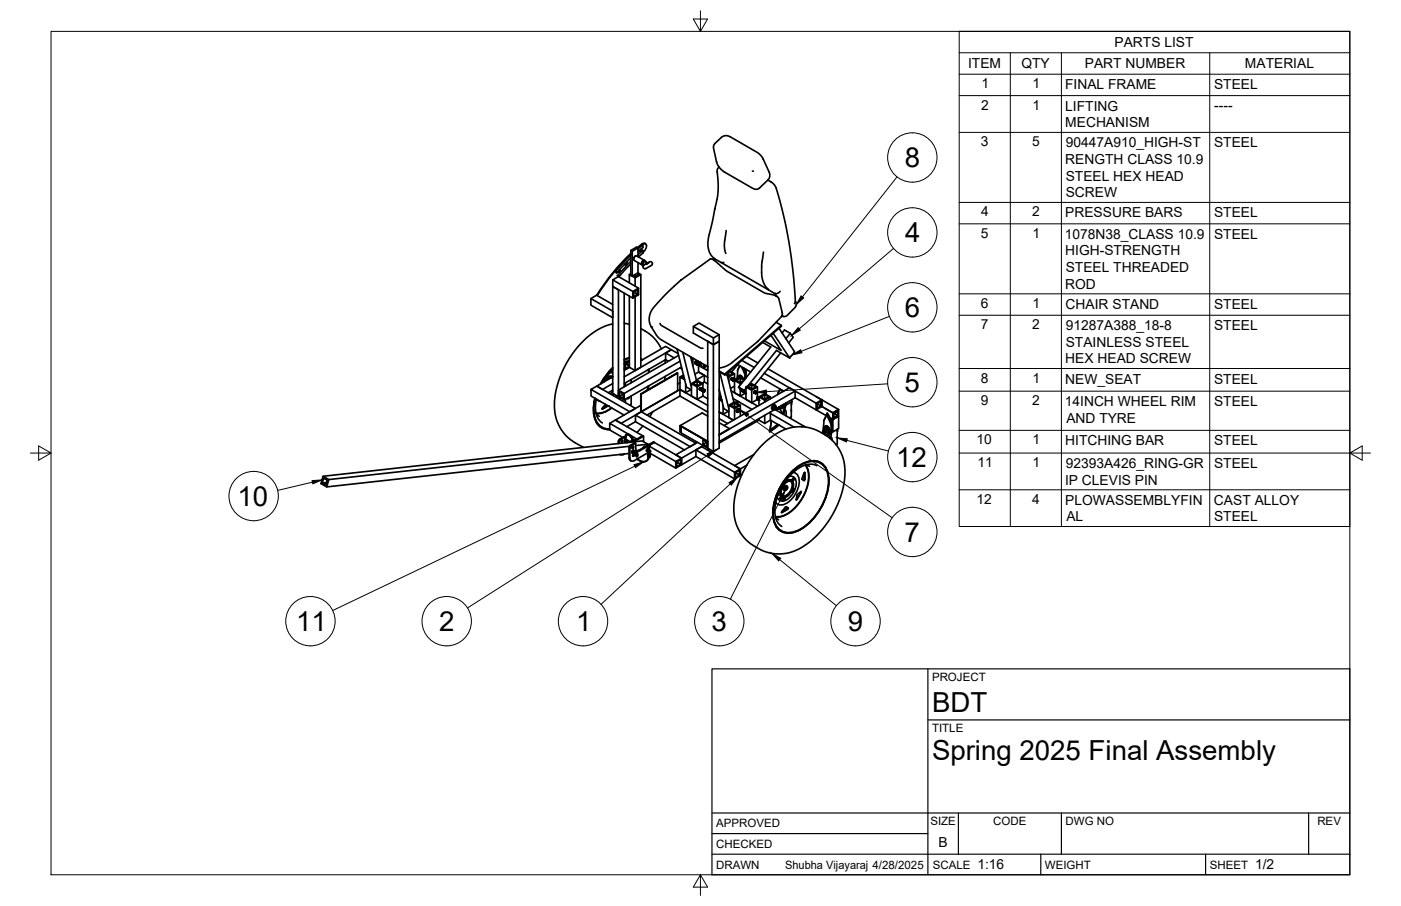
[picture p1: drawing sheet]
<svg xmlns="http://www.w3.org/2000/svg" width="432mm" height="279mm" viewBox="0 0 432 279" stroke-linecap="round" stroke-linejoin="round" font-family="sans-serif">
<!-- layer: Visible -->
<g fill="none" stroke="#000" stroke-width=".51">
<path d="M220.9 50l1 1.9 1.4 1.1M220.9 50h.1M221 53a25.4 25.4 0 0 1-.7 11.4M221.1 53h.1M221.6 51.5l-.5 .7-.1 .8M222.3 42.4l-2 1.9-.4 .7 1 5M222.3 42.4a2.29 2.29 0 0 1 2.8-.2l8.5 4.9 .8 .7 .8 1.2M223.3 53l8.6 5a1.83 1.83 0 0 0 2.2 0l2.5-2.5M223.3 53h.1M225.1 42.2h.1M235.2 49l1.8 4a2.12 2.12 0 0 1-.4 2.5M235.2 49h.1"/>
<path d="M236.7 55.5h.1M236.7 55.5l.9 .6a3.7 3.7 0 0 1 1.6 2 138.7 138.7 0 0 1 5.8 35.2l-.2 .3M237.6 56h.1M239.3 58.1h.1M194.4 77.2l.5 .3M194.4 79.6l-4.3 4.6M194.4 78.4l-5.1 5.4-5.2 7.3M194.4 78.2l-5.1 5.4-5.4 7.5M194.4 78.7l-4.5 4.9M195.3 79.8v.1M195.3 79.9l.1 .4 2.4 1.4M195.3 79.9l.1-.5 .7-.5 2.5 1.4"/>
<path d="M195.8 79l-.5 .8M196.6 76.4a2.67 2.67 0 0 1 2.4-1.2l.2 .5-.1 .8-.8 1.1M196.6 76.5l-.4-.3-1.8 1v7.7l.5 .3 1.7-1.1M196.6 76.5l-1.7 1v7.7M196.6 76.5v2.7M197.6 76.8l-.5 .7M197.7 76.7a.5 .5 0 0 1 0 .6 .5 .5 0 0 1-.6 .1l-.1-.2M198 75.4l.2 .1v.8M198 77.2l.2 .1a1.75 1.75 0 0 1-1.1 1.7l-.3 .2M198.2 76.3l-1.6 1.3M198.2 77.3l-1.5 1.2M198.2 75.5l-1.5 1.2"/>
<path d="M198.3 77.6l-.1 .2M198.8 75.1l.1 .1M198.8 75.1a2.95 2.95 0 0 0-2.3 1.3M218.8 79.9l.5-.1 .7 .4 3.8 3.3 11.7 6.8 2.8 .6a2.14 2.14 0 0 1 1.7 1.2l1.1 4.3M218.8 79.9l-9 6.5M218.8 79.9h.1M220.1 79.7l.1 .6M220.2 79.8l.1 .6M220.3 64.5h.1M220.3 64.6l-.7 3.8a22.1 22.1 0 0 0-1.4 7.3 5.3 5.3 0 0 0 2.2 4.2l18.5 10.6M220.3 64.4v.1M220.3 64.4h.1"/>
<path d="M223.4 74l-.1 2 .4 2.2M223.8 71.1l-.4 2.9M235.3 77.7l-.4 2.9M182.1 92.1l6.7 3.8v2.1l-6.7-3.9zM183.9 91l4.9 2.9M183.9 91l-1.8 1.1M188.8 99.9a23.3 23.3 0 0 0-14.2 12 23.3 23.3 0 0 0-3 17.7 13.7 13.7 0 0 0 8.3 8.4M188.8 86.3v2l6.2 3.6M188.8 88.3l1.8 1.1v32.9l-1.8-1zM189.7 83.5l.1 .1M189.8 83.6l.3 .6-.2-.1M190.2 84.9l.3 .5"/>
<path d="M190.9 83.2l-.1 .5-.4 .3M191 83.1a.46 .46 0 0 1 0 .7 .46 .46 0 0 1-.6 0M192.4 99.7l1.6 .3M192.4 90.4v28.9M193.1 80.9l-.1 .5-.4 .2M193.2 80.8a.53 .53 0 0 1 0 .6 .53 .53 0 0 1-.6 .2l-.1-.1M194 84.7v2.5M194 91.3v22M194.4 81.4l-3.6 4M194.4 80.6l-4 4.4M195 89.9l-6.2-3.6 1.8-1 6.2 3.6v2l-1.8 1M195.2 85l.5 .3"/>
<path d="M195.3 90.1l1.2 .6v-1.3l-1.2 .7v1.3l1.2-.7M195.7 84.7v.6M195.7 85.7v2.6M196.3 84.3l.6 .4-1.2 .6M196.6 84.1l.9 .6-1.8 1-1.7-1 .4-.3M196.6 81v3.1M196.8 88.9l-1.8 1v2M197.5 84.7v28.6l-1.8 1v-22.8M197.8 81.4l.4 .5zM198.1 80.7l-.3 .7M198.2 80.7l-.3 .7M198.4 81.8l-.2 .1"/>
<path d="M198.7 80.4a.77 .77 0 0 0-.9 .3 .77 .77 0 0 0 .2 1M198.8 80.4l-.6 .3a.41 .41 0 0 1 .4-.3 .41 .41 0 0 1 .4 .4M198.8 80.6a.65 .65 0 0 0-.6 .4 .65 .65 0 0 0 .2 .8M198.8 80.6l.8 .5 .5-.3M199 81.4l-.5 .3a.62 .62 0 0 0-.2 .9 .62 .62 0 0 0 .8 .2l1.6-.9M199 80.7a.63 .63 0 0 0-.8 .2 .63 .63 0 0 0 .2 .9M199.2 81.3h.1M200.1 80.8a.62 .62 0 0 1 .9 .2 .62 .62 0 0 1-.2 .9M203.4 99.7l.5 .7 11.9 6.9 .9 .1M207.7 88.3h.1M209.8 86.4h.1M209.8 86.4l-5.3 5a15.9 15.9 0 0 0-4.1 5.2 4.8 4.8 0 0 0 .4 4.2 9.5 9.5 0 0 0 2.7 3.8l14.6 8.4"/>
<path d="M222.2 80.9h.9M234.7 82.3a8.1 8.1 0 0 0 1.9 6.8l.2 .2M234.9 80.6l-.2 1.7M236.4 88.9l.5 .5M238.9 90.5l.3 .7M239.2 99.4l1.6 .9 .1 .3-17.5 15.1-1.7-1.1M240.4 89.9a1.55 1.55 0 0 1-1.5 .6M241 97.5h.1M241.1 96.4l-.2 1.1a84.4 84.4 0 0 1-15.7 14.6l-1.4 .8-2.1 .6M241.1 96.4h.1M245.2 93a1.4 1.4 0 0 1-.2 1.9l-2.3 2.3a1.39 1.39 0 0 1-1.7 .2v-.2M188.4 116.5l-1.1 .2-1.2 1.1 1.2-1.1 1.1-.2"/>
<path d="M188.6 116.2h.1M188.7 116.1h-1.2l-.8 .5M188.8 116.2a1.65 1.65 0 0 0-2.2 .5M188.8 113.4a20.1 20.1 0 0 0-3.7 5M188.8 113.6l-1.9 2.1-1.6 2.6M188.8 113.4a20 20 0 0 0-3.7 5M188.8 114.1l-1.6 1.8-1.4 2.1M188.9 116v.2l-5 2.9 1.8 1 3.1-1.8M188.9 115h-.9M192.4 110.9l1.6-.6-1.6 .6M192.4 112.5l.4-.3v1.5l-.4-.3M192.4 112.1l.4-.2 1.2 .7"/>
<path d="M192.8 112.2l1.2 .7-1.2 .8M192.8 118v1.1M192.9 111.5l.5 .8M192.9 111.5l1.1 .3M193.1 111.5l.5 .9M194 111.3l-1.6 .4M194 113.3l-1.2 .7-.4-.3M194 113.3l1.7 1M194 113.3l-1.6 .9M194 110.5l-1.6 .6M194.5 117v1M197.5 101.3a13.2 13.2 0 0 1 6.4 6.3"/>
<path d="M197.5 110.6l.5 .3M197.5 110.9l.3 .1M197.6 110.8l.3 .2M199.8 114l.1 .9M199.8 119.1l-.3 1.2M199.9 113.9l.2 .9M199.9 119l-.3 1.3M199.9 119l-.3 1.2M204 104.9h.1M204.9 111l.2 1M205 116.1l-.2 1.1M205.1 110.9l.9 .5"/>
<path d="M205.1 108.9l2.7 1.5M205.1 110.9l-12.7 7.4M206.9 107.8l-1.8 1.1v2M206.9 107.8l-1.8-1-7.6 4.4M206.9 107.8l2.1 1.3M206.9 107.8l-14.5 8.4M208.7 107.6l2.9 11.8 1.5 .8M208.9 115.1v5.4l-11.3 6.5M209.1 109.6l-18.5 10.7M209.5 113.5l.7 .3M209.6 118l-.7 .4M209.6 111.4l-17.2 9.9"/>
<path d="M210 113.2l-17.6 10.2-1.8-1.1v-2l1.8 1v2.1M210.4 108.6l2.7 10.8M210.7 115.6l-1.1 .7M210.7 115.9l-.6 .4 .8 .4M210.9 116.7h.1M210.9 116.7h-.1M211 117.1l-1.4-.8v3.8l1.7 1v-2.7M212.9 110l1.8 7.4M212.9 110.3l.8 .2M213.1 118.3l1.8-1 1.7 1M213.6 110.6v2.2M213.7 100.7l6.2 3.5 1.8-1"/>
<path d="M214.2 115.4l1.1-.7 1.8 1.1M214.2 112.1h.1M214.3 118.7h.1M214.3 118.7h.2M214.4 111.5l-.2 .2M214.4 112.2h.1M214.4 118.7h.1M214.4 118.7l.1 .1M214.5 118.8h.1M214.5 111.5l-.2 .3M214.5 111.6l.4-.1a.45 .45 0 0 0-.5 .3 .45 .45 0 0 0 .1 .5l-.1-.3zM214.5 111.6l-.1 .2"/>
<path d="M214.6 111.6l-.1 .3M214.6 118.8h.1M214.6 112.4h.1M214.7 111.3l-.5 .4v.4M214.7 118.9h.1M214.7 111.4a.51 .51 0 0 0-.4 .7M214.7 111.4h.1M214.7 111.4a.46 .46 0 0 0-.4 .2 .46 .46 0 0 0 0 .6M214.7 111.7l.4-.1a.47 .47 0 0 0-.5 .3 .47 .47 0 0 0 .1 .5l-.2-.4zM214.7 111.7l-.1 .3M214.8 111.4a.51 .51 0 0 0-.4 .8M214.8 118.9h.1"/>
<path d="M214.8 111.4h.1M214.8 112.4a.45 .45 0 0 1-.1-.5 .45 .45 0 0 1 .5-.2 .5 .5 0 0 0-.4 .8M214.8 119h.1M214.8 111.7l-.1 .3M214.8 111.4a.47 .47 0 0 0-.5 .3 .47 .47 0 0 0 .1 .5M214.8 118.9l.1 .1M214.8 118.9v.1M214.9 117.6l-1.3 .7 1.3 .7 1.2-.7-1.2-.7v1.4M214.9 119h.1M214.9 111.8l-.2 .3M214.9 111.5a.51 .51 0 0 0-.4 .8M214.9 111.5h.1"/>
<path d="M215 111.5a.46 .46 0 0 0-.5 .3 .46 .46 0 0 0 .1 .5h-.1M215 111.8l-.2 .3M215 112.5v.1M215.1 111.9l-.2 .3M215.1 112.6h.1M215.2 111.9l-.2 .3M215.2 111.7a.47 .47 0 0 0-.4 .3 .47 .47 0 0 0 .1 .5v-.5l.4-.3M215.2 112l-.1 .3M215.3 111.7h.1M215.3 111.4v.3M215.3 112l-.1 .3M215.3 111.8a.46 .46 0 0 0-.4 .2 .46 .46 0 0 0 0 .5"/>
<path d="M215.3 112.8a.51 .51 0 0 1 .5-.8 .45 .45 0 0 0-.6 .2 .45 .45 0 0 0 .1 .5v2l2.8 1.7M215.4 111.8a.51 .51 0 0 0-.4 .7M215.4 111.8h.1M215.4 112.3a.26 .26 0 0 0-.1 .3 .26 .26 0 0 0 .3 .2M215.4 111.8a.46 .46 0 0 0-.4 .3 .46 .46 0 0 0 .1 .5M215.4 112.1l-.1 .3M215.5 111.8a.5 .5 0 0 0-.4 .8M215.5 112.4l.4-.3 .4 1.1M215.5 112.8l2.6 1.5M215.5 112.4v.2M215.5 111.8a.47 .47 0 0 0-.4 .3 .47 .47 0 0 0 0 .5M215.5 112.1l-.2 .3"/>
<path d="M215.5 111.6l.5 .3zM215.6 111.9a.51 .51 0 0 0-.4 .7M215.6 111.9h.1M215.6 119.7v.4M215.6 111.9a.46 .46 0 0 0-.4 .3 .46 .46 0 0 0 0 .5v-.1M215.6 112.1l-.2 .2M215.7 112.7l-.1 .1M215.7 119.7l-.1 .2M215.8 119.6l-.2 .5M215.8 112.1l-.4 .5 .2-.5 .3 .1M215.8 119.7l-.1 .2M215.8 112a.44 .44 0 0 0-.5 .3 .44 .44 0 0 0 .1 .5"/>
<path d="M215.8 119.7h.3l-.3 .2v.3zM215.8 120l.2-.2-.1 .2M215.8 112l-.4 .3M215.8 112h.1M215.9 119.8l-.1 .2M216 119.6l-.3 .2 .1 .4M216.1 119.9l-.1 .2M216.1 119.7l-.3 .2 .1 .3M216.1 119.9v.2l.1-.1M216.2 119.7l-.3 .2v.4v-.5l.3-.1M216.2 119.7h.1M216.2 119.7l-.3 .2v.4"/>
<path d="M216.3 119.8l-.4 .1 .1 .4M216.3 120l-.1 .2M216.3 119.8l-.4 .3 .1 .3M216.3 119.8h.1M216.3 119.8l-.3 .2v.4M216.6 120l-.3 .1v.4M216.6 120l-.3 .2v.3v-.3l.4-.2M216.6 120h.1M216.6 118.3l-1.7 1v3.8l-1.8-1v-3.8l1.8 1M216.6 118.3v1.7M216.9 112.4l-.3 1M217 113.3h.1"/>
<path d="M217.1 113l-.1 .3M217.1 112.9l-.1 .4M217.1 117.8l1 .6M217.1 115.8l-2.5 1.4M217.1 117.8l-.7 .4M217.1 115.8v2M217.1 113.3l-.2 .2M217.2 112.5l-.3 1.1M217.2 113.1l-.1-.3 .1 .4-.3 .3M218.1 113v.4M218.1 113.4v.9M218.1 105.3v32.9l1.8 1"/>
<path d="M219.9 104.2v35l1.8-1v-32.9l-1.8 1-1.8-1M221.7 114.4l1.7 1v.3M221.7 103.2l-6.2-3.6-1.8 1.1v2l4.4 2.6M221.7 103.2v2.1l-1.8 1-1.8-1M221.8 114.7l2.8 11.4M224 115.1l2.2 9M224.1 115.6l.1 .1M224.1 115.7h.1M224.2 115.7l.1 .1M224.2 115.7h.1M224.2 116.1l.4 .2v1.3M224.3 115.8h.1"/>
<path d="M224.4 115.8h.1M224.4 115.8l.1 .1M224.5 115.8h.1M224.5 115.9l.2 .1M224.5 115.9h.1M224.6 114.6v1.3M224.7 114.6l1.1 .7-1.2 .7-.4-.3M224.9 114.4l1.5 .9v1.6l-.3 .2v.4M225.5 116.6l-.2 .3M225.6 116.7l-.1 .2M225.7 116.5l-.4 .3 .2 .3M225.7 116.5l-.3 .2v.4"/>
<path d="M225.7 116.8l-.1 .1M225.8 116.6l-.4 .2 .1 .3M225.8 116.8l-.1 .2M225.8 117.3h.1M225.8 116.6l-.3 .2v.4M225.8 116.6l-.3 .2 .1 .4M225.9 116.6l-.3 .2v.4a.32 .32 0 0 1 0-.4 .32 .32 0 0 1 .3-.1l-.3 .2 .1 .3M225.9 116.6h.1M225.9 116.9l-.1 .2M225.9 117.4h.1M225.9 117.1l.1-.2v.3M226 116.7l-.4 .3 .1 .3"/>
<path d="M226 116.9l-.1 .2M226 116.7l-.3 .3 .1 .3M226.1 116.8l-.3 .1v.4M226.1 117.2l.1-.2-.1 .3M226.1 116.8h-.3l-.1 .5M226.1 116.9l-.1 .6zM226.1 116.8l-.3 .2v.3M226.1 116.8h.1M226.1 117.5h.1M226.2 116.8l-.4 .2 .1 .4M226.2 116.8l-.3 .2v.4M226.2 116.8h.1"/>
<path d="M226.2 116.9l-.3 .1 .1 .4M226.3 117.1l-.1 .2M226.3 117.6h.1M226.3 116.9l-.3 .2v.3v-.3l.4-.2M226.4 117.1l-.1 .2 .1-.1M226.4 117.5v.1M226.4 115.3l-1.8 1M226.4 119.1l-1.3 .7M226.4 117l-.3 .1 .1 .4M226.5 117l-.3 .2v.3M226.5 117h.1M226.5 117l-.3 .2v.4"/>
<path d="M226.6 117.1l-.4 .2 .1 .3M226.6 117.1l-.3 .1v.4M226.6 117.1h.1M226.6 117.1a.33 .33 0 0 0-.3 .2 .33 .33 0 0 0 .1 .4l-.1-.3 .4-.3-.2 .1M227.3 114.2l-.2 2.7M227.4 112.4l4 2.3M227.4 116.7a.77 .77 0 0 1 .7-1 .77 .77 0 0 1 .9 .8l.1 .3M227.6 116.4l-.1 .2M227.7 117.7h.1M227.6 119.4l.9 1.3 1.4 .8M227.6 119.4l1.8 1M227.7 116.4v.1"/>
<path d="M227.8 117.8h.1M227.8 111.9l-2.3 2.8M227.8 117.8l.2 .1M227.9 117.9h.1M227.9 117.8h.1M228 117.9h.1M228.1 117.9h.1M228 112.8l-.7 1.4zM228.1 115.8l-.5 .6M228.1 118h.1M228.2 116.6l-1.3 .7 1.3 .7 1-.6M228.2 118.7v-.4l-1.8-1v3.8l1.8 1.1v-2.1"/>
<path d="M228.2 115.8l-.5 .6M228.2 116.3h.1M228.3 116.3v.1M228.3 116.3l.7 .4M228.5 113.1l1.1 2.4 .3-.6M228.7 111.1l3.8 2.2M228.8 117.9l-.6 .4M229.1 113.4l.7 1.6M229.3 117.3l-1.1-.7v1.4M229.4 113.6l.5 1.3M229.6 115.5l-.1 1.5-1.3-.7-1.8 1M229.9 113.9v.9"/>
<path d="M229.9 119.3l1.8 1.1v3.8l-1.8-1zM229.9 119.3l1.8-1 1.7 1v3.1M229.9 119.8l-.5 .6M229.9 114.9v1.7v-.3M230.1 109.9l3.5 2.1M231.1 119.7h.1M231.2 119.8h.1M231.3 119.8h.1M231.3 119.8l.1 .1M231.4 119.8l.1 .1M231.5 119.9h.1M231.5 119.9l.1 .1"/>
<path d="M231.6 120h.1M231.7 118.6l-1.3 .7 1.3 .8 1.2-.8-1.2-.7-.1 1.4M233.4 119.3l-1.7 1.1M234.4 116.5l7.1 4.1M235.1 105.6l2.5 1.4-10 12.4M235.5 115.1l16 9.2M236.7 113.7l16.6 9.6v2.1l-1.8 1-6.4-3.7M237.5 103.5l.3 .1M237.6 103.4l3.1 4.7-5.1-3M239.3 108.1l4.1 2.3M239.3 108.1l-8.8 10.9M240.1 101.2l4.8 7.3-1.5 1.9-5.1-7.6"/>
<path d="M240.4 120l-.6 1.4zM240.6 108.8l-8 10M240.8 100.3l-17.4 15.1M241 102.7l.8-.9 1.8 1M243.6 102.8l.9 1.2-1.4 1.7M243.6 102.8l-1.4 1.7M182.2 120.1l1.7-1 12 6.9-1.8 1-11.9-6.9v2l10.1 5.9M183.5 122.9a8.6 8.6 0 0 0 1.2 8.2 4.2 4.2 0 0 0 3.2 1.2M183.7 127.5l1 .9M183.8 130.3l1.6 1.6M183.9 130.5l.1 .1M185.1 123.8l-1.3-.7a6.6 6.6 0 0 0 1.9 7.3"/>
<path d="M186.6 124.7l-1 1.5 1.8-1M186.8 124.8l-1 .8M187.3 125.1l-1.7 1M187.3 125.1h.1M187.9 130.6l1.8-1.1 8.4 4.9M187.9 132.4a4.7 4.7 0 0 1-4.9-4.6 13.9 13.9 0 0 1 .4-5 8.8 8.8 0 0 0 1.2 8.5 4.3 4.3 0 0 0 3.3 1.2M188.5 125.8l-1.5 .9-1.3 .5-2 .2M188.5 125.8l-2.1 1.3-1.3 .4-1.3 .1M188.8 120.3l-1.3 .8M188.9 120.6l-.8 .9M189.2 121.5l-.4 .4M190.1 122v.3l.2-.1"/>
<path d="M190.2 122.1l-.1 .1M190.8 136.8l.3-1 1.5-1-.3-.2-1.3 .8a1.24 1.24 0 0 0-.4 1.4M190.9 120.8l1.2 .7v1.3l-1.2-.6zM191 122.6v.5M191.6 135.9l.3-.2 .1 .2-.4 .5zM191.7 135.7l-.2 .5M192.1 121.5l-1.2 .7M192.4 140l-.8 .3-.5-.2M192.6 135a.88 .88 0 0 1 .6-1.1 .88 .88 0 0 1 1.1 .5l.8 1.6M192.6 135.5l.5 1M192.6 134.8v1.7M192.7 134.9l.7 1.6"/>
<path d="M192.8 123.1v1.1M192.9 136.2l-.3 .2M192.9 135.5l1.5 .9M193.1 134a1.84 1.84 0 0 1 2.1 2l.7-.4M193.2 134.1l-.4 .7M193.5 135.8l-.3 .2M193.7 133.9l-5.8-3.3v2l4 2.3M193.9 139.8l-93.2 10.4 .6-2.3M194 122.4l-.5 .6-.2-.2 .2-.1M194 137.6l-92.7 10.3M194.4 134.3l1.9 1.1M194.5 122.1v2.6l-.4 .2"/>
<path d="M194.7 135.7l-.2 .5M194.8 135.7h-.1M194.9 135.7l-.4 .6M194.9 137.8l.3-.2 .1 .2-.4 .5zM194.9 135.8l.1 .2 .3-.1M194.9 139l-.1 .3M194.9 136a1.75 1.75 0 0 0-1.9-1.8l-.2 .9 .7 1.4M195 139l.3-.1-.4 .3v.5l-.1-.2zM195 137.6l-.2 .5M195.1 139.1l-.2 .2M195.1 139.8h.1M195.1 138.9l-.3 .6"/>
<path d="M195.1 139.1l-.1 .3M195.2 139.2l.4-.1a.46 .46 0 0 0-.5 .2 .46 .46 0 0 0 .1 .5l-.2-.2zM195.2 139.1l-.1 .3M195.3 139.2l-.1 .3M195.3 139.9h.1M195.3 136.2l3.1-1.7-.3-.1-3.5 1.9M195.4 138.9a.46 .46 0 0 0-.5 .2 .46 .46 0 0 0 0 .6M195.4 139a.46 .46 0 0 0-.5 .2 .46 .46 0 0 0 .1 .5M195.4 139.3l-.2 .2M195.4 139h.1a.47 .47 0 0 0-.5 .3 .47 .47 0 0 0 .1 .5M195.4 139a.51 .51 0 0 0-.3 .8M195.5 139.3l-.2 .3"/>
<path d="M195.5 139.3h.4l-.4 .2v.5l-.2-.2zM195.6 139.4l-.2 .2M195.6 139.1a.48 .48 0 0 0-.4 .3 .48 .48 0 0 0 .1 .5 .46 .46 0 0 1-.1-.5 .46 .46 0 0 1 .5-.3M195.6 139.1h.1M195.7 139.4l-.2 .3M195.7 139.1l.1 .1a.51 .51 0 0 0-.4 .8M195.7 139.1a.5 .5 0 0 0-.4 .8M195.7 139.2a.47 .47 0 0 0-.4 .2 .47 .47 0 0 0 .1 .6M195.7 139.5l.4-.1a.46 .46 0 0 0-.4 .2 .46 .46 0 0 0 0 .5l-.1-.2zM195.7 139.5l-.1 .2M195.8 139.5l-.1 .3M195.9 130l-2.7 1.6"/>
<path d="M195.9 139.3h.1M195.9 138.2a.82 .82 0 0 0 .4 .8 .82 .82 0 0 0 .9 0M195.9 139.6l-.1 .2M195.9 136.7v1.5M195.9 139.3a.47 .47 0 0 0-.4 .2 .47 .47 0 0 0 0 .6 .53 .53 0 0 1 .5-.8 .51 .51 0 0 0-.4 .8M196 139.6l-.1 .3M196.2 139.6l-.2 .6M196.2 139.4a.51 .51 0 0 0-.4 .8M196.2 139.4h.1M196.3 139.5a.46 .46 0 0 0-.5 .2 .46 .46 0 0 0 .1 .6M196.3 139.5a.5 .5 0 0 0-.4 .8M196.3 139.5h.1"/>
<path d="M196.4 139.6a.41 .41 0 0 0-.4 0 .41 .41 0 0 0-.2 .5M196.5 139.7a.28 .28 0 0 0-.5 .1 .28 .28 0 0 0 .2 .4l-.4-.1M196.5 139.7v.1M197 138.8l-.8 .1M197.5 121.5l11.4-6.4zM197.5 121.5l.1 5.5v-5.4M197.5 124.9l-.1 .2M197.6 127l16.9 9.7-1.8 1-16.8-9.7v2l15 8.7M197.6 127l-1.7 1M198.1 131.4l-1.8 2M198.4 134.5v1.7M198.5 137.7l.2 .1"/>
<path d="M198.7 137.7v.1M198.9 137.7h-.3l-.4 .4M199.6 138.5l.4 .1M199.6 139.7l-4.1 2.3a.83 .83 0 0 1-.9 .1 .83 .83 0 0 1-.5-.8l.1-3.4 1.7-1.2-.3-.2-1.3 .8-.4 .8v3.3l.6 .8M199.6 137.5v1.1M199.6 137.6l-2.4 1.4M199.6 138.4l-.2 .1-.2 .5 .4 .3 .1 1.4h.4M199.7 137.5h.1zM199.7 137l-1.8-1-98.3 10.9-.7 2.2 1.8 1.1M199.7 137l-3.8 .4M199.7 137l-.1 .3M199.8 139.4l.1 1.1 .2 .2"/>
<path d="M199.8 137.5v1.1M199.9 138.3v.3M199.9 137.5v.7M199.9 139.4v.1M199.9 139.5l.2 .1M199.9 137.5l.2 .1M199.9 139.5l-.1 .1M200 139.4l.3 .6-.2 .5M200.1 137.6l-.2 .7M200.2 139.7l8.1 4.7M200.2 137.7l8.1 4.6M200.2 137.3l.2 .1z"/>
<path d="M200.2 137.9l-.2 .4 .2 .4M200.2 137.3l-.1 .3M200.3 139l.2 .1-.3 .4zM200.4 137.4l-.1 .2M200.5 139.9l-.3 .8M200.5 139l-.5-.4-.3 .3-.1 .3 .6 .3M201.2 127l-.9 1.5M201.7 136.4l8.4 4.9v2l-1.8 1.1M201.7 136.4l-1.8 1.1M201.7 136.4l-.3-.1-4.4 2.5M201.7 136.4l-1.9 1.1M209.6 122.1v-2l8.5 4.9"/>
<path d="M209.6 120.1l-18.1 10.5-1.8-1.1 7.8-4.5M209.6 122.1l8.5 5M209.6 122.1l-10.2 5.9M209.6 131.3l.1 2M209.7 131.3l8.4 4.8M209.8 131.2l-.2 .1M209.9 133.1l-.2 .2v-2l8.4 4.8M209.9 131.5l8.2 4.7v2l-8.2-4.7zM213 120.2l-1.7 .9M214.5 138.7v2.1l11.9 6.9 1.8-1v-2.1l-12-6.9-1.7 1 11.9 6.9v2.1M215 136.4l-6.7 3.9 1.8 1 6.6-3.9M215.6 120.1h.1"/>
<path d="M215.7 120.2v-.4l.3-.2-.3 .2v.4M215.8 120.2h.1M215.9 120.3h.1M216 120.4h.1M216.1 120.4v-.4l.3-.2a.32 .32 0 0 0-.3 .2 .32 .32 0 0 0 .1 .4l-.1-.3 .4-.2a.32 .32 0 0 0-.4 .2 .32 .32 0 0 0 .1 .4v-.4l.3-.2-.3 .3 .1 .3M216.1 120.4h.1M216.4 120.1l-.1 .1M216.4 120.6h.1M216.5 120.1l-.1 .2M216.5 120.6h.1M216.5 127.4l1.6 .9M216.5 127.4l-6.9 3.9"/>
<path d="M216.5 120.7v-.3l.3-.3-.3 .2 .1 .4M216.5 120.7h.1M216.6 120.2l-.1 .2M216.6 122.1l1.5 .9M216.6 120.7v1.4M216.6 122.1l-1.7 1M216.7 120.2l-.1 .2 .1-.2M216.7 120l-.4 .3 .2 .3M216.7 120.8v-.4l.3-.2-.3 .2 .1 .4M216.7 120.1l-.2 .1v.4M216.7 120.5l.2-.1-.1 .2M216.7 120.8h.1"/>
<path d="M216.8 120.1h-.3l-.1 .5M216.8 120.1l-.3 .1v.4M216.8 120.3l-.1 .2M216.8 120.7l.3 .1M216.8 120.7l.1 .1M216.9 120.1l-.3 .2v.4M216.9 120.1h.1M216.9 120.2l-.3 .1v.4M217 120.2l-.3 .2v.3M217 120.8h-.1M217.1 120.4l-.2 .4M217.1 120.2l-.3 .2v.4l.1-.5h.2"/>
<path d="M217.1 120.8h-.1M217.1 120.4l.1 .3-.2 .1zM217.1 120.3l-.2 .2v.3M217.1 120.3h.1M217.2 120.4l-.2-.1-.2 .4M217.3 120.5l-.2-.2-.2 .2 .2 .3M217.8 136.4l-1.1 .6 1.1 .7v-1.3l-1.1-.7v1.3M218.1 136.1v.1M218.5 138.5l-.5 .2M221.7 120.1l1.4 5.9 1.5 .9M221.7 120.4v.1M221.7 129.1l2.5 1.5"/>
<path d="M221.7 130.4l3.1 1.8M221.7 123.2l.8 .6M222.2 122.3l-.5 .3M222.2 122.6l-.5 .3 .8 .5M222.3 123.3h.1M222.4 123.3v.1M222.9 125.1v2.7l-1.2-.7 4.3 2.5-1.4-.8v-3.8l1.8 1v3.3M224.5 126.8l-1.6 1M224.6 125l1.8-1 1.8 1M224.8 132.2v.1M224.8 132.2l-3.1 1.8M225.3 120.5l8.2 4.7"/>
<path d="M225.9 125.4h.1M225.9 122.9l5.9 3.4M226 125.4h.1M226 125.5h.1M226 125.4v.1M226.1 125.5l.2 .1M226.2 125.6h.1M226.3 125.6h.1M226.4 124.2l-1.2 .8 1.2 .7 1.2-.7-1.2-.8-.1 1.4M226.4 126l1.8-1v3.3M226.9 126.5l.3 .1v.5M227 124.3l.6-.4-.5 .4"/>
<path d="M227.2 123.7l-.5 .4M227.3 126l.6 .2-.6-.2-.4 .5v.5a.66 .66 0 0 0 .8 0 .66 .66 0 0 0 .2-.8M227.5 126.3l.1-.1a.49 .49 0 0 1 .2 .6 .49 .49 0 0 1-.6 .3zM227.5 126.1l-.3 .5M227.7 123.9h.1M228.9 120.2l-.2 .4 1.2 .7-.6-.9-1.3-.7 .7 .9M229.4 120.4l.5 .7M229.6 121.3l-1.4 .9M231.7 120h.1M232.3 120.9l.1 .2M232.4 121.1h.1M232.5 121.2h.1"/>
<path d="M232.5 120.7l-.1 .2 .2-.2M232.7 120.8l-.1 .2M232.7 120.8l.3-.1-.3 .2v.4zM232.7 121.3h.1M232.7 121.2l.3 .1M232.8 120.9l-.1 .2M232.8 121v.2M232.8 120.7l-.3 .1v.4v-.4l.3-.2-.3 .2v.4M232.8 120.7h.1M232.9 120.7l-.4 .1 .1 .4M232.9 120.9l-.1 .2M232.9 120.7l-.3 .2v.4"/>
<path d="M233 120.8l-.3 .1v.4M233 121.3h.1M233 120.9l.1 .3-.2 .1zM233 120.8l-.3 .2v.3v-.3l.4-.2M233 120.9l-.1 .4M233 120.8h.1M233.1 120.8l-.4 .4M233.1 120.8h.1M233.2 120.9h-.3l-.1 .3M233.2 121l-.2-.1-.2 .3M233.4 123.2l-1.7 1M233.4 122.5l-.1 .3"/>
<path d="M233.5 122.4h.1M233.5 122.4l-.3 .5M233.5 122.6l.3-.2a.52 .52 0 0 0-.4 .8zM233.5 122.4l-.2 .6M233.5 122.5l-.1 .3M233.6 122.4l-.3 .4 .1 .4M233.6 123.3v-.4l.3-.4a.5 .5 0 0 0-.2 .8M233.6 122.6l-.1 .3M233.7 123.4l-.1-.4 .3-.4-.3 .4 .2 .4M233.7 122.6l-.1 .3M233.7 123.4h.1M233.8 122.4a.47 .47 0 0 0-.5 .3 .47 .47 0 0 0 .1 .5"/>
<path d="M233.8 122.4h.1M233.8 122.4h-.2M233.8 122.7l-.2 .3M233.8 123.4h.1M233.9 122.7l-.2 .3M233.9 123.1v.4v-.4M233.9 122.7l-.2 .4 .2 .4v-.6l-.1 .2M233.9 122.7l-.1 .7M233.9 122.5a.48 .48 0 0 0-.4 .3 .48 .48 0 0 0 .1 .5M233.9 122.9v.6M233.9 122.4l1.8-1 1.7 1-1.7 1zM233.9 129.1v.5l1.8 1"/>
<path d="M233.9 129.6l-12.2 7M233.9 122.4v2.6M234.4 137.7a16.3 16.3 0 0 1 14.3-5.9l.5 .1a17 17 0 0 1 7.9 4.5 15.3 15.3 0 0 1 2.6 14.5 28.7 28.7 0 0 1-14.7 19 13.5 13.5 0 0 1-13.5-2.1 14 14 0 0 1-4.9-15.1 31.6 31.6 0 0 1 7.8-15zM234.5 122.4l1.2-.7 1.2 .7-1.2 .7zM235.7 121.7v1.4M235.7 123.4v.6M235.7 128.1v2.5M237.4 127.1v2.5l-1.7 1M237.4 129.6l4.9 2.7M237.4 127.5l7.3 4.2M237.4 122.4v.6M237.8 125.9l.6 .5"/>
<path d="M237.8 125.8v.1M238 125.2l-.2 .6M238.4 125.3l.2-.1a.41 .41 0 0 1 .6 .1 .41 .41 0 0 1-.1 .6l-.2 .2a.45 .45 0 0 1-.7 .2 .45 .45 0 0 1 .1-.8zM238.5 125.4l.5-.2 .2 .3-.3 .5-.4 .3-.2-.3zM238.6 124.8l-.5 .3M238.6 124.8l.4 .2M238.6 124.8h.1M238.8 126.3l8.8 5-.4 .3 .4-.3 .6 .4M238.9 125.5l-.4 .1v.4M239 126.1v.2M239.3 126.5a.94 .94 0 0 1 1.2-.2 .94 .94 0 0 1 .4 1.1M239.7 130.8l-2.4 1.8 .4-2.9-.4 3.5"/>
<path d="M239.8 121.4v.2M239.8 126.1l-.5 .4M240 131l-2.8 2.1 .1-.5M240 131l.1 .1M240.1 125.6l.3 .3M240.1 125.5l.3 .3M240.1 131.1l-2.8 2.1M240.1 131.1h.1M240.2 125.5l.5 .3h.5M240.4 125.8l.5 .1M240.7 125.2h.4M240.9 120.2l.3 .6"/>
<path d="M241.2 124.9l-.1 .3-.2-.1M241.6 124.7a.93 .93 0 0 1-.3 .9 .93 .93 0 0 1-.9 .3M241.7 127.1l-.1 .4M241.7 127.1h.1M241.9 126.4l.4 .5v1.4M241.9 124.5l-.7 3.1M242.3 124.3l-.8 3.5M242.3 124.2v.7M243.9 124.7v-.7v4.6M243.9 128.6l-.5 .3M243.9 126.5v.4M244.1 123.2v.7l-1.9 .9"/>
<path d="M245.1 122.7v-2.1l-1.8-1-20.1 11.6M245.1 120.6l-23.4 13.5M245.1 122.7l-23.4 13.5M251.5 122.3l7 4-1.8 1-3.4-1.9v-2.1l-1.8 1M251.5 124.3v2.1l3.1 1.8M251.8 124.5l1.2 .7-1.2 .7zM251.8 124.5l1.2-.6v1.3M253.9 129.7l-.5 3.9M253.9 132.7a1.52 1.52 0 0 0 .7 1.5M254 132.6v.8l.6 .8M254.1 131.9l-.2 .8M254.1 132a.76 .76 0 0 1 .8-.7 .76 .76 0 0 1 .7 .7l.2 .7-.2 .9"/>
<path d="M254.1 131.9l-.1 .8M254.2 125.9l2.5 1.4 1.8-1v2l-1.8 1.1M254.5 133.1v.2M254.5 133.3l.6 .4M254.6 134.2l.5 .1M254.7 131.3l-.5 .6M254.7 128l.2-.5 1.5 3M254.7 132l-.3 1.1M254.8 131.3a1.64 1.64 0 0 0-.7 1.6 1.64 1.64 0 0 0 1 1.3l.3-.1M254.9 131.8l-.1 .1M254.9 133.4v-1.5l-.2 1.3 .6 .4M254.9 131.9l.7 .5"/>
<path d="M254.9 131.9h-.2M254.9 132.2l.6 .3M254.9 132.1l.6 .6M255 127.4l-1.1 2.3 .8-1.7 1.5 3 .3-.6M255 127.4l1.5 3M255.3 133.6l-.1 .1M255.6 132.4l-.3 1.2M255.6 133.6a.72 .72 0 0 1-1 .6M255.8 128.9l.9 .5M256 134.8l.4 .2 .1 .8M256.2 131l-.6 4M256.3 133l.4 .2"/>
<path d="M256.4 133.1h.2M256.5 130.4v2l-.6 2.8M256.7 129.4l1.8-1.1v3.9l-1.8 1zM256.7 127.3v2.1M257 127.5l1.1-.7v1.4zM257 127.5v1.3l1.1-.6M258.1 134.9h.1M258 132.4v4.5l-.3 .3M258 134.8l.1 .1M258.1 134.9v.3M258.1 132.4l-.1 .7M99.6 146.9l1.7 1"/>
<path d="M100.7 148.8l-1.4 .1 .5-1.5 1.1 .7-.4 1.5-1.2-.7M191.1 140.1l.1 .2M195.1 140.2l.1 .1M195.1 140.2l.3-.2 .1 .2-.4 .5zM195.2 140.1l-.2 .4M195.7 140.2a.48 .48 0 0 1 0-.5 .48 .48 0 0 1 .5-.3 .47 .47 0 0 0-.5 .3 .47 .47 0 0 0 .1 .5M195.7 140.2h.1M195.8 140.2h.1M195.9 140.1v.2M196.2 140.3h-.3M196.2 140.2v.1M196.2 140.3l.3-.1 .1 .2-.4 .5z"/>
<path d="M196.4 140.2l-.3 .5M199.8 140.8l-.1 .5a1.49 1.49 0 0 1-2.5 .7l-.8-.5M199.8 141.5a2.12 2.12 0 0 1-3.5 .1M199.9 140.8l.1 .2M199.9 140.6l.2-.1 .2 .2-.3 .2M199.9 140.8h.1M199.9 140.8v.1M199.9 141.5h-.1M200 140.9h.1M200 140.8h.1M200.1 140.8l-.1 .1M200.1 141l-.2 .5"/>
<path d="M200.1 140.9l-.1 .1M208.3 142.3v2.1M208.6 142.5l1.2-.7v1.4l-1.2-.7v1.4l1.2-.7M214.5 140.8l-4.4 2.5v-2l-1.8 1M226.4 145.6l1.8-1v2.1l.4-.3M226.7 145.8l1.2 .7v-1.4l-1.2 .7v1.4l1.2-.7M232.4 140.1l-6 3.5 1.8 1 2-1.1M239 159.4l1 .9M240.2 151.8v.4l-.4 .3zM240.2 151.9l-.4 .6M240.3 151.4v1l.6 .9M241 150.4l.4 .2"/>
<path d="M241.4 149.6l.4 .2M241.5 153.7l.3-.2 .2 .2-.5 .6-.2-.2zM241.7 149.3l.4-.4a1.31 1.31 0 0 1 1.8-.4 1.31 1.31 0 0 1 .5 1.7 3.5 3.5 0 0 1-2.8 3 1.6 1.6 0 0 1-.7-2.4zM241.7 149.3l.4-.4a1.29 1.29 0 0 1 1.8-.4 1.29 1.29 0 0 1 .4 1.7 3.5 3.5 0 0 1-2.7 3 1.58 1.58 0 0 1-.7-2.4zM241.9 149.8l-.3 .3a.7 .7 0 0 0 .1 1.1M241.9 153.5l-.1 .5-.4 .3M241.9 149.8h.4M241.9 149.7v.1M241.9 148.6a1.46 1.46 0 0 1 1.9-.6 1.46 1.46 0 0 1 .8 1.8 4.1 4.1 0 0 1-3.2 3.7 1.56 1.56 0 0 1-1-2.2M241.9 153.6l-.4 .7M242 150.3l.5-.3 .2 .3-.2 .6-.5 .3-.2-.4zM242.1 156.4l.9 .2v.2l-2.1 1.3z"/>
<path d="M242.2 150v-.1a.57 .57 0 0 1 .6 .5 .57 .57 0 0 1-.4 .7l-.2 .1a.57 .57 0 0 1-.6-.5 .57 .57 0 0 1 .5-.6zM242.3 149.8h.1M242.3 149.8l.4 .2M242.4 150.3l-.3 .2v.4M242.5 156.4l-1.4 1.2M242.9 156.6l-.2 .4-1.8 1M243.3 146.9a1.82 1.82 0 0 1 2.1 2.4 5.8 5.8 0 0 1-4.4 5.2 1.56 1.56 0 0 1-1.4-1.2M243.7 145.8a9 9 0 0 1 8.4-3.5 5.5 5.5 0 0 1 3.4 6 18.6 18.6 0 0 1-9.8 15.5 4.9 4.9 0 0 1-7.4-4.3 18.2 18.2 0 0 1 5.4-13.7zM243.7 148.4a3.2 3.2 0 0 1-2.6 4.6M243.8 145.9a8.9 8.9 0 0 1 8.2-3.4 5.4 5.4 0 0 1 3.3 5.8 18.4 18.4 0 0 1-9.6 15.4 4.8 4.8 0 0 1-7.3-4.2 18 18 0 0 1 5.4-13.6zM243.9 145.5a9 9 0 0 1 8.2-3.2 5.5 5.5 0 0 1 3.4 6 18.7 18.7 0 0 1-9.8 15.5 4.9 4.9 0 0 1-7.4-4.2 18.6 18.6 0 0 1 5.6-14.1zM243.9 148.1h.1"/>
<path d="M244 148.1l-1.2-.1-.8 .5M244.3 147.6l.3-.2 .2 .2-.5 .7-.2-.3zM244.3 151l.3-.2 .2 .2-.5 .7-.2-.3zM244.5 145.7a2.68 2.68 0 0 1 1.8 3.6 8.1 8.1 0 0 1-5.1 6.4 2 2 0 0 1-2.1-.7M244.7 147.4v.5l-.5 .3M244.7 150.8v.5l-.5 .3M244.8 150.9l-.5 .7M244.8 147.5l-.5 .7M245.7 152.5l1.2-.9-1.5 2.6zM246.8 151.6l-1.4 2.5M247.7 146.2l-.3 1.7M247.9 145.8h.2v2l-.3 .4-.7-.6z"/>
<path d="M248 145.7v2.1l-.3 .3M248.3 143.4a9.3 9.3 0 0 1-.4 9.1 11.7 11.7 0 0 1-8.1 7h-.7M249.5 143.8l-1.3-.4a9 9 0 0 1-.4 9.1 12 12 0 0 1-7.3 6.8h-1.5M250.7 142.1l2.2 .6M251 142.1h.1M251.8 143.6a6.2 6.2 0 0 0-6.8 1.6 16.2 16.2 0 0 0-6 14.3l.9 1.9 1 .9M252.9 142.7h.1M239.1 162.2l1.6 1.6M239.2 162.4l.1 .2M240.7 163.8h.1"/>
<circle cx="215.7" cy="112.4" r=".26"/>
<circle cx="196.2" cy="139.9" r=".26"/>
</g>
<g fill="#000">
<circle cx="231.9" cy="52.8" r=".25"/>
<circle cx="221" cy="61.4" r=".25"/>
<circle cx="198" cy="81.4" r=".25"/>
<circle cx="198.3" cy="80.7" r=".25"/>
<circle cx="198.9" cy="81.5" r=".25"/>
<circle cx="199" cy="81.4" r=".25"/>
<circle cx="199.2" cy="81.3" r=".25"/>
<circle cx="199.6" cy="81.1" r=".25"/>
<circle cx="239.2" cy="91.4" r=".25"/>
<circle cx="240.9" cy="97.4" r=".25"/>
<circle cx="200.8" cy="100.8" r=".25"/>
<circle cx="214.3" cy="112.1" r=".25"/>
<circle cx="214.5" cy="118.7" r=".25"/>
<circle cx="214.6" cy="118.8" r=".25"/>
<circle cx="214.6" cy="111.3" r=".25"/>
<circle cx="214.7" cy="112.4" r=".25"/>
<circle cx="214.8" cy="112.5" r=".25"/>
<circle cx="214.9" cy="111.5" r=".25"/>
<circle cx="214.9" cy="119" r=".25"/>
<circle cx="214.9" cy="112.5" r=".25"/>
<circle cx="215" cy="111.6" r=".25"/>
<circle cx="215.3" cy="112.7" r=".25"/>
<circle cx="215.3" cy="112.8" r=".25"/>
<circle cx="215.5" cy="111.8" r=".25"/>
<circle cx="216" cy="119.6" r=".25"/>
<circle cx="216.1" cy="119.7" r=".25"/>
<circle cx="216.4" cy="119.8" r=".25"/>
<circle cx="216.4" cy="119.9" r=".25"/>
<circle cx="216.5" cy="119.9" r=".25"/>
<circle cx="217.1" cy="112.8" r=".25"/>
<circle cx="224.2" cy="115.7" r=".25"/>
<circle cx="224.3" cy="115.7" r=".25"/>
<circle cx="224.3" cy="115.8" r=".25"/>
<circle cx="224.4" cy="115.8" r=".25"/>
<circle cx="225.5" cy="117.2" r=".25"/>
<circle cx="225.6" cy="117.2" r=".25"/>
<circle cx="225.7" cy="117.2" r=".25"/>
<circle cx="225.7" cy="116.5" r=".25"/>
<circle cx="225.7" cy="117.3" r=".25"/>
<circle cx="225.7" cy="116.6" r=".25"/>
<circle cx="225.8" cy="116.6" r=".25"/>
<circle cx="225.9" cy="116.7" r=".25"/>
<circle cx="226" cy="117.4" r=".25"/>
<circle cx="226.1" cy="117.5" r=".25"/>
<circle cx="226.2" cy="117.5" r=".25"/>
<circle cx="226.3" cy="117.6" r=".25"/>
<circle cx="226.3" cy="116.9" r=".25"/>
<circle cx="226.4" cy="116.9" r=".25"/>
<circle cx="226.5" cy="117.2" r=".25"/>
<circle cx="226.7" cy="117.1" r=".25"/>
<circle cx="227.7" cy="117.7" r=".25"/>
<circle cx="227.8" cy="117.8" r=".25"/>
<circle cx="227.9" cy="117.8" r=".25"/>
<circle cx="228.2" cy="118" r=".25"/>
<circle cx="231.2" cy="119.7" r=".25"/>
<circle cx="231.3" cy="119.8" r=".25"/>
<circle cx="231.4" cy="119.8" r=".25"/>
<circle cx="187.4" cy="125.2" r=".25"/>
<circle cx="194.9" cy="139.7" r=".25"/>
<circle cx="195" cy="139.7" r=".25"/>
<circle cx="195.4" cy="140" r=".25"/>
<circle cx="195.5" cy="139" r=".25"/>
<circle cx="196" cy="139.3" r=".25"/>
<circle cx="196.2" cy="139.4" r=".25"/>
<circle cx="199.9" cy="138.5" r=".25"/>
<circle cx="215.7" cy="120.2" r=".25"/>
<circle cx="215.8" cy="120.2" r=".25"/>
<circle cx="215.9" cy="120.3" r=".25"/>
<circle cx="216.2" cy="120.4" r=".25"/>
<circle cx="216.2" cy="120.5" r=".25"/>
<circle cx="216.3" cy="120.5" r=".25"/>
<circle cx="216.7" cy="120.7" r=".25"/>
<circle cx="216.8" cy="120.8" r=".25"/>
<circle cx="216.8" cy="120.1" r=".25"/>
<circle cx="216.9" cy="120.8" r=".25"/>
<circle cx="217" cy="120.2" r=".25"/>
<circle cx="217.1" cy="120.2" r=".25"/>
<circle cx="222.4" cy="123.4" r=".25"/>
<circle cx="226.2" cy="125.5" r=".25"/>
<circle cx="226.3" cy="125.5" r=".25"/>
<circle cx="226.4" cy="125.6" r=".25"/>
<circle cx="231.7" cy="120" r=".25"/>
<circle cx="232.6" cy="121.2" r=".25"/>
<circle cx="232.6" cy="121.3" r=".25"/>
<circle cx="232.7" cy="121.3" r=".25"/>
<circle cx="232.9" cy="121.3" r=".25"/>
<circle cx="232.9" cy="120.7" r=".25"/>
<circle cx="233" cy="120.7" r=".25"/>
<circle cx="233.4" cy="123.2" r=".25"/>
<circle cx="233.9" cy="123.5" r=".25"/>
<circle cx="243.9" cy="126.5" r=".25"/>
<circle cx="253.3" cy="125.4" r=".25"/>
<circle cx="195.5" cy="140" r=".25"/>
<circle cx="195.6" cy="140.1" r=".25"/>
<circle cx="196.2" cy="140.2" r=".25"/>
<circle cx="200" cy="140.8" r=".25"/>
<circle cx="200.1" cy="140.9" r=".25"/>
<circle cx="200.1" cy="140.7" r=".25"/>
</g>
<!-- layer: Border -->
<path d="M15.7 9.7h400.3v260.1h-400.3zM215.9 3.3v6.4l-2.2-3.8h4.4l-2.2 3.8M9.4 139.7h6.3l-3.8-2.2v4.4l3.8-2.2M416 139.7l3.8 2.2v-4.4l-3.8 2.2h6.4M215.9 269.8l2.2 3.8h-4.4l2.2-3.8v6.3" fill="none" stroke="#000" stroke-width=".31"/>
<!-- layer: Titleblock -->
<path d="M219.4 206.3h196.6v63.5h-196.6zM286 206.3v63.5M286 222h130M219.4 257.1h66.6M219.4 250.7h196.6M295.4 250.7v12.7M327.1 250.7v12.7M403.3 250.7v12.7M219.4 263.4h196.6M320.8 263.4v6.4M371.6 263.4v6.4" fill="none" stroke="#000" stroke-width=".36"/>
<!-- layer: Parts Lists -->
<g fill="none" stroke="#000" stroke-width=".31">
<path d="M295.6 9.7h120.4v152.7h-120.4zM295.6 16.3h120.4M311.4 16.3v146.1M327.1 16.3v146.1M372.9 16.3v146.1M295.6 22.9h120.4M295.6 29.5h120.4M295.6 40.8h120.4M295.6 62.4h120.4M295.6 69h120.4M295.6 90.6h120.4M295.6 97.2h120.4"/>
<path d="M295.6 113.6h120.4M295.6 120.6h120.4M295.6 132.7h120.4M295.6 139.7h120.4M295.6 151h120.4"/>
</g>
<!-- layer: Balloons -->
<g fill="none" stroke="#000" stroke-width=".31">
<circle cx="281.2" cy="48.6" r="7.6"/>
<circle cx="281.2" cy="71.7" r="7.6"/>
<circle cx="281.2" cy="94.8" r="7.6"/>
<circle cx="281.2" cy="117.9" r="7.6"/>
<circle cx="78.2" cy="153" r="7.6"/>
<circle cx="281.2" cy="141" r="7.6"/>
<circle cx="281.2" cy="164.1" r="7.6"/>
<circle cx="95.7" cy="191.6" r="7.6"/>
<circle cx="137.7" cy="191.6" r="7.6"/>
<circle cx="179.7" cy="191.6" r="7.6"/>
<circle cx="221.7" cy="191.6" r="7.6"/>
<circle cx="263.7" cy="191.6" r="7.6"/>
</g>
<!-- layer: 0 -->
<path d="M246.9 91.2l.8 .7-2.3 2.1zM246 101l.7 .8-2.7 1.6zM244.1 109.5l2.7-1.6 .4 .9zM217.9 139.9l2.9-1.2-2.3 2.1zM227.9 126.3l2.8 1.4-.6 .8zM233.2 121l3-.7 .1 1zM258.1 135l3 .3-.2 1zM96.2 148.2l3.1-.2-2.9 1.2zM195.4 143.3l3-.9-2.5 1.8zM224.7 148.9l2.6-1.7-1.9 2.4zM242 151.2l-.9 3-.9-.5zM237.9 170.6l2.7 1.6-.6 .8z" fill="#000" stroke="#000" stroke-width=".31"/>
<path d="M276.5 54.6l-29.2 37M275.4 76.6l-29.1 24.8M274.1 97.6l-27.1 10.7M273.6 118.4l-37.4 2.4M230.4 128.1l44.6 31.6M261 135.8l12.8 3.3M96.3 148.7l-10.7 2.5M195.6 143.8l-93 44.5M218.2 140.4l-74.1 47.1M225.1 149.2l-39.8 37.2M240.6 153.9l-15.5 30.9M240.3 172.6l17.5 14.2" fill="none" stroke="#000" stroke-width=".31"/>
<g font-size="8.5">
<text x="278.8" y="51.6">8</text>
<text x="279" y="74.7">4</text>
<text x="278.8" y="97.8">6</text>
<text x="278.8" y="120.9">5</text>
<text x="276.2" y="144">12</text>
<text x="73.2" y="156">10</text>
<text x="278.8" y="167.1">7</text>
<text x="91.2" y="194.6">11</text>
<text x="135.4" y="194.6">2</text>
<text x="177.6" y="194.6">1</text>
<text x="219.3" y="194.6">3</text>
<text x="261.3" y="194.6">9</text>
<text x="287.3" y="219.5">BDT</text>
<text x="287.3" y="234.5">Spring 2025 Final Assembly</text>
</g>
<g font-size="4.3">
<text x="343.5" y="14.5">PARTS LIST</text>
<text x="298.4" y="21.1">ITEM</text>
<text x="314.8" y="21">QTY</text>
<text x="334.3" y="21.1">PART NUMBER</text>
<text x="383.7" y="21.1">MATERIAL</text>
<text x="302.5" y="27.2">1</text>
<text x="318.2" y="27.2">1</text>
<text x="328.3" y="27.5">FINAL FRAME</text>
<text x="374.2" y="27.5">STEEL</text>
<text x="302.4" y="33.8">2</text>
<text x="318.2" y="33.8">1</text>
<text x="328.3" y="34.1">LIFTING</text>
<text x="374.2" y="34.1">----</text>
<text x="328.3" y="39.2">MECHANISM</text>
<text x="302.3" y="45.1">3</text>
<text x="318.1" y="45.1">5</text>
<text x="328.5" y="45.4">90447A910_HIGH-ST</text>
<text x="374.2" y="45.4">STEEL</text>
<text x="328.3" y="50.6">RENGTH CLASS 10.9</text>
<text x="328.5" y="55.7">STEEL HEX HEAD</text>
<text x="328.5" y="60.8">SCREW</text>
<text x="302.4" y="66.7">4</text>
<text x="318.1" y="66.7">2</text>
<text x="328.3" y="67">PRESSURE BARS</text>
<text x="374.2" y="67">STEEL</text>
<text x="302.3" y="73.3">5</text>
<text x="318.2" y="73.3">1</text>
<text x="328.2" y="73.6">1078N38_CLASS 10.9</text>
<text x="374.2" y="73.6">STEEL</text>
<text x="328.3" y="78.8">HIGH-STRENGTH</text>
<text x="328.5" y="83.9">STEEL THREADED</text>
<text x="328.3" y="89">ROD</text>
<text x="302.3" y="95">6</text>
<text x="318.2" y="95">1</text>
<text x="328.4" y="95.2">CHAIR STAND</text>
<text x="374.2" y="95.2">STEEL</text>
<text x="302.3" y="101.5">7</text>
<text x="318.1" y="101.6">2</text>
<text x="328.5" y="101.8">91287A388_18-8</text>
<text x="374.2" y="101.9">STEEL</text>
<text x="328.5" y="106.9">STAINLESS STEEL</text>
<text x="328.3" y="112.1">HEX HEAD SCREW</text>
<text x="302.3" y="118">8</text>
<text x="318.2" y="118">1</text>
<text x="328.3" y="118.3">NEW_SEAT</text>
<text x="374.2" y="118.3">STEEL</text>
<text x="302.3" y="125">9</text>
<text x="318.1" y="125">2</text>
<text x="328.2" y="125.3">14INCH WHEEL RIM</text>
<text x="374.2" y="125.3">STEEL</text>
<text x="328.7" y="130.3">AND TYRE</text>
<text x="301" y="137.1">10</text>
<text x="318.2" y="137.1">1</text>
<text x="328.3" y="137.4">HITCHING BAR</text>
<text x="374.2" y="137.4">STEEL</text>
<text x="301.3" y="144">11</text>
<text x="318.2" y="144">1</text>
<text x="328.3" y="149.5">IP CLEVIS PIN</text>
<text x="328.5" y="144.3">92393A426_RING-GR</text>
<text x="374.2" y="144.3">STEEL</text>
<text x="301" y="155.4">12</text>
<text x="318.1" y="155.4">4</text>
<text x="328.3" y="155.7">PLOWASSEMBLYFIN</text>
<text x="374.2" y="155.7">CAST ALLOY</text>
<text x="328.7" y="160.8">AL</text>
<text x="374.2" y="160.8">STEEL</text>
<text x="289.3" y="261.2">B</text>
<text x="301.2" y="268.1">1:16</text>
<text x="386.8" y="268.1">1/2</text>
</g>
<g font-size="3.5">
<text x="287.3" y="210.1">PROJECT</text>
<text x="287.3" y="225.8">TITLE</text>
<text x="220.7" y="255.2">APPROVED</text>
<text x="286.7" y="254.5">SIZE</text>
<text x="306.1" y="254.5">CODE</text>
<text x="328.4" y="254.5">DWG NO</text>
<text x="406" y="254.5">REV</text>
<text x="220.7" y="261.5">CHECKED</text>
<text x="220.7" y="267.9">DRAWN</text>
<text x="242" y="267.9">Shubha Vijayaraj 4/28/2025</text>
<text x="287.5" y="267.9">SCALE</text>
<text x="322.1" y="267.9">WEIGHT</text>
<text x="372.9" y="267.9">SHEET</text>
</g>
</svg>
